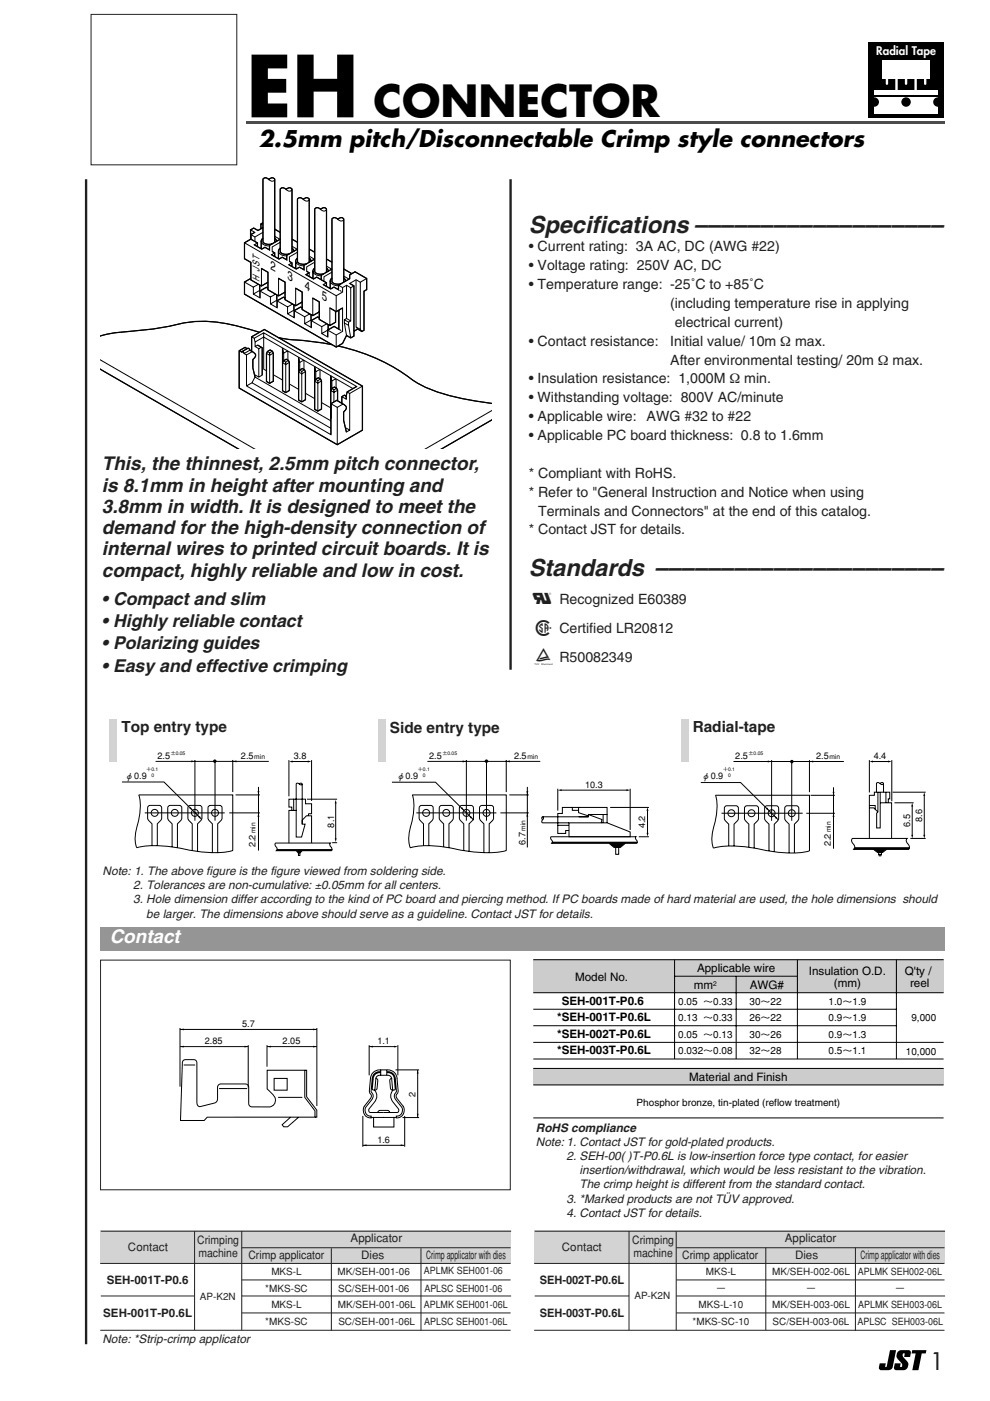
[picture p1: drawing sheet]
<svg xmlns="http://www.w3.org/2000/svg" width="210mm" height="297mm" viewBox="0 0 210 297" stroke-linecap="round" stroke-linejoin="round" font-family="sans-serif">
<g fill="#000">
<path d="M40.4 171.1l.4 .7-.7-.4zM40.6 161.2l.7 .2-.7 .2zM41.9 172.8l.7 .4-.3 .3zM49.4 161.4l.7-.2v.4zM54.6 167.7h.4l-.2 .8zM54.8 172.4l.2 .8h-.4zM61.3 161.5l.8-.2v.4zM65.2 161.2l.8 .3-.8 .2zM71 177.8h.4l-.2 .7zM71.2 169.6l.2 .8h-.4zM98 171.1l.4 .7-.7-.4zM98.1 161.2l.8 .2-.8 .3z"/>
<path d="M99.4 172.9l.7 .4-.3 .2zM107.3 161.4l.8-.2v.4zM111.6 167.7h.4l-.2 .8zM111.8 172.4l.2 .7h-.4zM118.3 167.5l.7-.2v.4zM132.8 167.3l.8 .2-.8 .2zM137.1 176.6h.4l-.2 .8zM137.3 171.2l.2 .7h-.4zM162.7 171.2l.4 .7-.7-.4zM162.8 161.2l.7 .3-.7 .2zM164.1 172.9l.7 .4-.3 .3zM171.6 161.5l.8-.2v.4z"/>
<path d="M176.5 167.9h.4l-.2 .8zM176.7 172.4l.2 .8h-.4zM184.3 161.5l.8-.2v.4zM188.3 161.3l.8 .2-.8 .2zM193.2 177h.4l-.2 .8zM193.4 170.2l.2 .8h-.4zM195.8 177h.4l-.2 .8zM196 168l.2 .7h-.4zM188.7 286.3h1.3l-.7 3.6a.9 .9 0 0 1-1 .6h-1.5a.49 .49 0 0 1-.5-.6l.2-.8h1.3l-.1 .7h.2zM190.5 286.5l.6-.2h1.5a.49 .49 0 0 1 .5 .6l-.2 .8h-1.2l.1-.7a.48 .48 0 0 0-.5 .4 .48 .48 0 0 0 .4 .5 1.54 1.54 0 0 1 .5 2.4l-.6 .2h-1.6a.49 .49 0 0 1-.5-.6l.2-.8h1.3l-.1 .7a.48 .48 0 0 0 .5-.4 .48 .48 0 0 0-.4-.5 1.54 1.54 0 0 1-.5-2.4zM193.4 286.3h3l-.1 .7h-.9l-.7 3.5h-1.3l.7-3.5h-.8z"/>
<circle cx="45.5" cy="161.4" r=".37"/>
<circle cx="103.1" cy="161.4" r=".37"/>
<circle cx="167.9" cy="161.5" r=".37"/>
</g>
<g fill="none" stroke="#000" stroke-width=".21">
<path d="M25.9 165.8h8.9l7.9 7.9M29.4 168.5h19.9v11.8a24.4 24.4 0 0 1-11-.4 23.1 23.1 0 0 0-9.3-.2 9.1 9.1 0 0 1 .4-5.6l.3-2.4a7.6 7.6 0 0 0-.3-3.2zM30.7 172.3h16.9M32.2 179.3v-4.6l-.9-1v-2.4l.3-.5h.2h2h.2l.3 .5v2.2l-.2 .3-.7 .9v4.6M33 161.4h24M36.5 179.5v-4.8l-.9-1v-2.4l.2-.5h.3h1.9l.5 .2v.3v2.2l-.1 .3-.8 .9v5M41.3 161.1v12.9M45.6 161.1v12.9M48.6 172.3h6.5M49.3 161.1v6.8M49.9 168.5h5.2M54.8 166.8v13.5"/>
<path d="M58.4 178.7h11.7a1.04 1.04 0 0 0 .3 1.2l-.1 .4h-11.7a1.04 1.04 0 0 0-.3-1.1zM61.3 178.7v-6.9h1.5v5.7h1.1l.8-2.8h-.6v-.8l.9-.9h1.1v5.7M61.3 161.2v7.6M61.9 161.5h3.6M62.3 169.4h-1v1.7h.6v.7M62.8 171.8v-2.4h1.3v5.3M63.4 166.2l-.3-.2-.3 .2v3.2h-.5v2.4M63.4 166.2l.4 .2 .3-.2M63.4 166.2l.4-.2 .3 .2M64.1 166.2v3.2h.7v1h1.3v2.1h-.7v.5M65.1 169.4h6.4M66.1 161.2v8.6"/>
<path d="M70.4 178.7h1.1M71.2 170.2v7.7M83.1 165.8h9.2l8.2 8.1M87.4 168.5h19.9v11.8a26.2 26.2 0 0 1-11.4-.4 21 21 0 0 0-8.9-.2 9.1 9.1 0 0 1 .4-5.6l.3-2.4a7.6 7.6 0 0 0-.3-3.2zM88.3 172.3h16.9M89.8 179.3v-4.6l-.9-1v-2.4l.2-.5h.3h1.9l.5 .2v.3v2.2l-.1 .4-.8 .8v4.6M90.6 161.4h23.9M94.1 179.6v-4.9l-.9-1-.1-2.4 .1-.3 .5-.2h1.9l.4 .2 .1 .3v2.2l-.1 .4-.8 .8v5M98.9 161.1v12.9M103.1 161.1v12.9M106.1 172.3h6M107.3 161.1v6.8"/>
<path d="M108 168.5h4.1M111.8 166.8v12.9M115 173.8l-.1 .4 .1 .3h3.3v.5h2.3M115 173.2l.2 .3-.2 .3M115 173.2l-.1 .3 .1 .3M116.9 177.4h17.9a.66 .66 0 0 0 .3 .9l-.1 .5h-18a.66 .66 0 0 0-.2-.9zM118.3 175v1.7h1.6v-.6h.7M118.3 167.2v4.7M118.9 167.5h14.1M121.3 171.2h1.4M122.7 171.8h-1.4v-.6h-2.1v1.3h-.9v.7h-3.3M122.7 173.2h2v-.5l2.9 1-.1 .8h-6.9v2.9h13v-1l-4.9-1.9h-1.2"/>
<path d="M124.7 173.2h-6.4v1.3h2.3M124.7 172.7h4v-1.5h-6v1.1l2 .7M127.9 172.7v1.8M128.7 172.7v1.8M129.4 171.2h8.2M130.5 179.7h.7v1.4h-.7zM133.6 167.2v8.8M135.4 177.4h2.2M137.3 171.8v4.9M148.6 165.9h8.4l8 7.9M151.7 168.6h19.9v11.8a24.4 24.4 0 0 1-11-.5 23.1 23.1 0 0 0-9.3-.1 9.1 9.1 0 0 1 .3-5.7l.4-2.4a7.6 7.6 0 0 0-.3-3.1zM153 172.4h17.2"/>
<path d="M154.5 179.4v-4.7l-.9-1v-2.3l.1-.3 .4-.3h1.9l.5 .3 .1 .3v2.2l-.2 .3-.8 .8v4.7M155.5 161.5h23.4M158.8 179.6v-4.9l-.9-1-.1-2.3 .3-.5 .3-.1h1.9l.5 .3v.3v2.2l-.1 .3-.8 .8v5.1M163.6 161.2v12.8M167.9 161.2v12.8M171 172.4h6M171.6 161.2v6.8M171.9 168.6h5.1M176.7 166.9v13M180.8 177.8h11.5a.93 .93 0 0 0 .4 1.4l.1 .6-.2 .3h-11.6a.93 .93 0 0 0-.3-1.4l-.1-.7zM184.3 171.3h1l.8 .8M184.3 170.8h1.3v.8"/>
<path d="M184.3 161.2v6.8M185 161.5h3.4M186.1 168v4.1l-.2 .3v3.1h.7v-7.5M186.6 166.1l-.4-.2-.4 .2v1.9M186.6 166.1l.4 .2 .3-.2M186.6 166.1l.4-.2 .3 .2M186.6 170.2h2.4v7.6M187.3 166.1v1.9M187.8 168v2.2M188.3 170.2v-.8h.3v-1.4h-3.2v.6h-1.1v9.2M189.1 161.2v8.7M189.2 168h7.1"/>
<path d="M189.6 170.2h4.1M193 177.8h3.3M193.4 170.8v6.3M196 168.6v8.5M40.8 180.4v-5.7l-.9-1-.1-2.4 .3-.5h.3h1.9h.3l.2 .5v2.2l-.1 .3-.8 .9v5.8M45 180.8v-6.1l-.9-1v-2.4l.1-.3 .4-.2h2l.4 .2 .1 .3v2.2l-.2 .3-.7 .9v6.1M63.3 180.8h.3v.6h-.3zM98.3 180.4v-5.7l-.9-1v-2.4l.3-.5h.2h2h.2l.3 .5v2.2l-.2 .4-.7 .8v5.8M103.7 180.8v-6.1l.9-1v-2.4l-.2-.5h-.3h-1.9h-.3l-.2 .5v2.2l.1 .4 .8 .8v6.1M163 180.4v-5.7l-.9-1v-2.3l.3-.5 .2-.1h2l.2 .1 .3 .5v2.2l-.1 .3-.8 .8v5.9M167.3 180.8v-6.1l-.8-.8-.1-.3v-2.2l.1-.3 .4-.3h1.9l.5 .3 .1 .3-.1 2.3-.9 1v6.1M186.3 180.7h.6l-.1 .8h-.4z"/>
<path d="M186.3 181.1h.6"/>
<circle cx="32.8" cy="172.3" r=".74"/>
<circle cx="37.1" cy="172.3" r=".74"/>
<circle cx="41.3" cy="172.3" r=".74"/>
<circle cx="45.6" cy="172.3" r=".74"/>
<circle cx="90.4" cy="172.3" r=".74"/>
<circle cx="94.6" cy="172.3" r=".74"/>
<circle cx="98.9" cy="172.3" r=".74"/>
<circle cx="103.2" cy="172.3" r=".74"/>
<circle cx="155.1" cy="172.4" r=".74"/>
<circle cx="159.3" cy="172.4" r=".74"/>
<circle cx="163.6" cy="172.4" r=".74"/>
<circle cx="167.9" cy="172.4" r=".74"/>
</g>
<path d="M117.1 178.6h18l-.1 .2h-18zM129.1 178.8h3.5l-1.1 .9h-1.3zM181.2 179.7h11.6l-.2 .4h-11.6zM58.8 180.1h11.6l-.1 .2h-11.7zM62.8 180.3h1.3l-.4 .5h-.5zM185.2 180.1h2.8l-.9 .6h-1z" fill="#000" stroke="#000" stroke-width=".21"/>
<path d="M.3 0h200v37h-200z" fill="#fff"/>
<path d="M52.2 25.7h148.1v.5h-148.1z" fill="#4d4d4d"/>
<path d="M184.1 8.9h16v16h-16z" fill="#000"/>
<g fill="#fff">
<path d="M187.1 12.7h10v4h-10z"/>
<path d="M187.9 15.6h.3l.1 .2v2l-.2 .2-.3-.2z"/>
<path d="M189.9 15.6h.4v.2v4.3l-.2 .3-.3-.3z"/>
<path d="M191.9 15.6h.4l.1 .2v2l-.3 .2-.2-.2z"/>
<path d="M194 15.6h.3l.1 .2v4.3l-.3 .3-.2-.3z"/>
<path d="M196 15.6h.3l.1 .2v2l-.2 .2-.3-.2z"/>
<path d="M185.4 19.1h13.5v5h-13.5z"/>
</g>
<g fill="#000">
<circle cx="185.4" cy="21.6" r="1"/>
<circle cx="192.1" cy="21.6" r="1"/>
<circle cx="198.9" cy="21.6" r="1"/>
</g>
<path d="M185.4 20.3h13.5" fill="none" stroke="#000" stroke-width=".25"/>
<g fill="#fff">
<path d="M21.3 125.1h83v18.7h-83z"/>
<path d="M111.8 43.5h88.5v98.6h-88.5z"/>
<path d="M19.3 3.1h30.9v31.8h-30.9z"/>
</g>
<path d="M19.3 3.1h30.9v31.8h-30.9z" fill="none" stroke="#231f20" stroke-width=".21"/>
<g fill="#d1d3d4">
<path d="M80.2 152.6h1.5v9h-1.5z"/>
<path d="M23.3 152.5h1.5v9h-1.5z"/>
</g>
<path d="M21.3 203.6h86.9v48.7h-86.9z" fill="#fff"/>
<path d="M21.3 203.6h86.9v48.7h-86.9z" fill="none" stroke="#231f20" stroke-width=".21"/>
<path d="M34.8 207.3h60.5v42.2h-60.5z" fill="#fff"/>
<path d="M38.2 218.3l.8-.2v.3zM66.4 218.1l.8 .2-.8 .1zM38.2 221.9l.8-.2v.4zM51.8 221.7l.8 .2-.8 .2zM56.6 221.9l.8-.2v.4zM66.4 221.7l.8 .2-.8 .2zM78.3 221.9l.8-.2v.4zM83.6 221.7l.8 .2-.8 .2zM88.6 226.8l.1 .8h-.3zM88.4 236.1h.3l-.1 .8zM76.9 242.8l.8-.2v.4zM85 242.6l.8 .2-.8 .2z" fill="#000"/>
<g fill="none" stroke="#000" stroke-width=".21">
<path d="M38.2 218v12.4M38.2 218.3h29M67.2 218v16.5M38.2 221.9h14.4M38.9 224.9l.4-.2h1.8a.64 .64 0 0 1 .6 .6v8.3a.74 .74 0 0 0 .3 .9 .74 .74 0 0 0 .8 0l2.5-.6a.92 .92 0 0 0 .8-1v-2.4a.69 .69 0 0 1 .7-.7h5.2a.69 .69 0 0 1 .7 .7v3.5a.69 .69 0 0 0 .7 .7h3.8a1.57 1.57 0 0 0 1.2-1.3 1.57 1.57 0 0 0-.8-1.6l-1-.9v-4h8v5.8l2.2 2.8v1.4h-22.9l-.6 .7h-5l.4-12.3zM38.9 225.8h2.5M46.5 230.8h5.9M52.6 221.6v9M56.6 221.9h10.6M56.6 221.6v4.6M58.1 228.6h2.8v2.5h-2.8zM59 232.7h5.1"/>
<path d="M61.6 236.9l-1.8 1.6 .4 .4h.8l2.3-2M64.6 226.9h.4v5.6l2.2 2.9v1.5h-.4M76.9 236.6v6.5M78.3 221.9h5.7M78.3 221.6v6.4M78.7 236.9h5.3M79.2 228.8h.1M79.2 236.9v2h4.3v-2M79.7 228.6l.4 .3v.2l-.1 1.6-.1 .2-.4 .3M80.1 235.9l.3-.4 .2-.1h1.5l.3 .1 .2 .4M80.7 226.8h1.3v1.2h-1.3zM80.7 228a.84 .84 0 0 0-1 .9l-.2 2.2a2.13 2.13 0 0 1-.3 2.9l-1 1.3v.4l.2 .2h5.8l.3-.2v-.4a7.9 7.9 0 0 1-1.7-2.9l.4-1.1"/>
<path d="M80.7 227.4a1.52 1.52 0 0 0-1.6 1.9l-.2 1.5 .3 .3h.3M80.7 226.8a1.96 1.96 0 0 0-2.2 2l-.1 2.9a.88 .88 0 0 1 0 1.3l-1.1 1.5a1.62 1.62 0 0 0 1.4 2.5v-.4a1.25 1.25 0 0 1-1.1-1.8l1.1-1.5a1.19 1.19 0 0 0 0-1.8l.2-2.7a1.59 1.59 0 0 1 1.8-1.6M82 228a.84 .84 0 0 1 1.1 .9l.1 2.4M82 227.4a1.52 1.52 0 0 1 1.7 1.9l.1 1.5-.2 .3h-.3M82 226.8a1.96 1.96 0 0 1 2.2 2l.2 2.9a.88 .88 0 0 0-.1 1.3l1.2 1.5a1.62 1.62 0 0 1-1.5 2.5v-.4a1.32 1.32 0 0 0 1.3-.9 1.32 1.32 0 0 0-.5-1.5l-.4-.4a1.54 1.54 0 0 1-.4-2.3l-.2-2.7a1.59 1.59 0 0 0-1.8-1.6M83 228.6l-.3 .3-.1 .2 .2 1.6 .1 .2 .4 .3M83.5 228.8h.1M83.9 226.8h5M84.4 221.6v6.4M85.3 236.9h3.6M85.8 236.6v6.5M88.6 226.8v10.1"/>
<path d="M76.9 242.8h8.9"/>
</g>
<g fill="#ccc">
<path d="M113.1 203.5h87v7h-87z"/>
<path d="M113.1 226.5h87v3.5h-87z"/>
</g>
<g fill="none" stroke="#000" stroke-width=".21">
<path d="M113.1 203.5h87M113.1 217.5h76.9M113.1 210.5h87M113.1 214h77M143 203.5v21M143 207h26.1M156.1 207v17.5M169.1 203.5v21M190.1 203.5v21M113.1 226.5h87M113.1 237h87M113.1 230h87"/>
<path d="M113.1 221h87M113.1 224.5h87"/>
</g>
<path d="M108.3 38v104" fill="none" stroke="#231f20" stroke-width=".5"/>
<g fill="#d1d3d4">
<path d="M144.4 152.5h1.5v9h-1.5z"/>
<path d="M21.4 260.9h87v7h-87z"/>
<path d="M51.3 260.9h57.1v3.5h-57.1z"/>
</g>
<g fill="#fff">
<path d="M51.3 267.8h19v3.5h-19z"/>
<path d="M51.3 271.3h19v3.5h-19z"/>
<path d="M69.8 267.8h19v3.5h-19z"/>
<path d="M69.8 271.3h19v3.5h-19z"/>
<path d="M51.3 274.8h19v3.5h-19z"/>
<path d="M51.3 278.3h19v3.5h-19z"/>
<path d="M70.4 274.8h19v3.5h-19z"/>
<path d="M70.4 278.3h19v3.5h-19z"/>
<path d="M88.8 267.8h19v3.5h-19z"/>
<path d="M88.8 271.3h19v3.5h-19z"/>
<path d="M89.3 274.8h19v3.5h-19z"/>
<path d="M89.3 278.3h19v3.5h-19z"/>
<path d="M21.4 282.6h87v8.1h-87z"/>
</g>
<path d="M21.3 267.9h87M21.4 261h87M21.4 274.8h19.9M41.3 261v21M51.3 271.4h57M51.3 278.4h57M51.3 274.8h57.1M51.3 261v21M51.3 264.5h57M70.3 264.7v17.4M89.3 264.7v17.4M21.3 282h87" fill="none" stroke="#231f20" stroke-width=".21"/>
<g fill="#d1d3d4">
<path d="M113.4 260.9h87v7h-87z"/>
<path d="M143.4 260.9h57v3.5h-57z"/>
</g>
<g fill="#fff">
<path d="M143.4 267.8h19v3.5h-19z"/>
<path d="M143.4 271.3h19v3.5h-19z"/>
<path d="M162.5 267.8h19v3.5h-19z"/>
<path d="M162.5 271.3h19v3.5h-19z"/>
<path d="M143.4 274.8h19v3.5h-19z"/>
<path d="M143.4 278.3h19v3.5h-19z"/>
<path d="M162.5 274.8h19v3.5h-19z"/>
<path d="M162.5 278.3h19v3.5h-19z"/>
<path d="M181.4 267.8h18.9v3.5h-18.9z"/>
<path d="M181.4 271.3h19v3.5h-19z"/>
<path d="M181.4 274.8h19v3.5h-19z"/>
<path d="M181.4 278.3h19v3.5h-19z"/>
</g>
<path d="M113.3 267.9h87M113.4 261h87M113.4 274.8h20M133.4 261v21M143.4 271.4h56.9M143.4 278.4h56.9M143.4 274.8h57M143.4 261v21M143.4 264.5h56.9M162.4 264.6v17.4M181.4 264.5v17.6M113.3 282h87" fill="none" stroke="#231f20" stroke-width=".21"/>
<path d="M18.3 38v247" fill="none" stroke="#231f20" stroke-width=".5"/>
<path d="M21.3 196.5h179v5h-179z" fill="#939598"/>
<g fill="none" stroke="#000" stroke-width=".21">
<path d="M57 38.1a.71 .71 0 0 0-1.2 0v13.1a1.57 1.57 0 0 0 1.9 .5M57 38.1a.71 .71 0 0 0 1.2 0M57 38.1a.71 .71 0 0 1 1.2 0M58.2 38.1v13.3M51.8 51.5l19.5 11.2M51.8 59.8l1.9 1.1M53.1 48.7v2M53.2 59l-1.4 .8v2.6l19.5 11.2 1.3-.8 .9-1.7 .9 .5 .6-.4v-10.6l-.9-.5 1.4-.8 .9 .5 1.3-.8M53.2 50.7l.7 .4M53.2 49.7l.9 .5M55.3 47.5l.5 .2M55.4 51.1v1.6"/>
<path d="M55.7 50.5a.78 .78 0 0 0-.3 .8 .78 .78 0 0 0 .6 .6l1.1 .2M55.8 48.3l-1.1 .6-.9-.5-.7 .3 .9 .6-.8 .4v1l-1.4 .8v3.4l1.4 .7v3.7l2.2 1.3 1.4-.8M55.8 47.2l-.5 .3v1M55.8 49.3l-1.7 .9v1l.5 .3v.8M58.2 50.5l.4 .7M58.3 48.6l1.1 .7M58.3 50.1l1.1 .6M59 53.2v1.6M59.4 52.6a.78 .78 0 0 0-.3 .8 .78 .78 0 0 0 .6 .7l1.1 .1M59.4 51.4l-1.7 1v.9l.5 .3v.8M59.4 50.7l-2.3 1.3v1l-.9-.6-.7 .4-1.6-.9 .7-.4M60.7 40.2a.71 .71 0 0 0-1.3 0v13.1a1.57 1.57 0 0 0 2 .5"/>
<path d="M60.7 40.2a.71 .71 0 0 0 1.2 0M60.7 40.2a.71 .71 0 0 1 1.2 0M61.9 52.6l.4 .7M61.9 40.2l-.1 13.3M61.9 50.7l1.2 .7M61.9 52.2l1.1 .6M62.7 55.4v1.6M63.1 52.8l-2.3 1.3v1l-1-.6-.6 .4-1.6-.9 .6-.4M63.1 54.7a.78 .78 0 0 0-.4 .8 .78 .78 0 0 0 .7 .7l1.1 .2M63.1 53.5l-1.7 1v.9l.5 .3v.8M64.3 42.3a.71 .71 0 0 0-1.2 0v13.1a1.57 1.57 0 0 0 1.9 .5M64.3 42.3a.71 .71 0 0 0 1.3 0"/>
<path d="M64.3 42.3a.71 .71 0 0 1 1.3 0M65.6 54.7l.3 .7M65.6 42.3l-.1 13.3M65.6 52.8l1.1 .7M65.6 54.3l1.1 .7M66.4 57.5v1.6M66.7 56.8a.78 .78 0 0 0-.3 .9 .78 .78 0 0 0 .6 .6l1.1 .2M66.7 54.9l-2.2 1.3v1l-1-.6-.7 .4-1.6-.9 .7-.4M66.7 55.6l-1.7 1v.9l.6 .3v.8M67.9 59.2l.8 .4M68 44.4a.71 .71 0 0 0-1.3 0v13.1a1.58 1.58 0 0 0 2 .5M68 44.4a.71 .71 0 0 0 1.2 0"/>
<path d="M68 44.4a.71 .71 0 0 1 1.2 0M69.2 56.8l.4 .7M69.2 44.4l-.1 13.4M69.2 54.9l1.2 .7M69.2 56.4l1.1 .7M70 59.6v1.6M70.4 58.9a.78 .78 0 0 0-.4 .9 .78 .78 0 0 0 .7 .6l1.1 .2M70.4 57.7l-1.7 1v.9l.5 .3v.8M70.4 57l-2.3 1.4v.9l-.9-.5-.7 .3-1.6-.9 .7-.4M71.6 46.5a.71 .71 0 0 0-1.2 0v13.1a1.57 1.57 0 0 0 1.9 .5M71.6 46.5a.71 .71 0 0 0 1.3 0M71.6 46.5a.71 .71 0 0 1 1.3 0"/>
<path d="M72.9 58.9l.4 .7M72.9 46.5l-.1 13.4M72.9 57l1.7 1M72.9 58.5l1.1 .7M75.5 59.3v10l.3 .5 .9 .5 .5-.3v-8.3l.5-.3v-2.4l-2.4-1.4-1.2 .7v.8l-2.3 1.4v.9l-1-.5-.7 .4-1.6-1 .7-.4M76.4 59.8v10l.3 .5M21.2 76.3l32.5 18.7M21.2 78.2l29.1 16.8M50.7 74.4l.5 .3 .3-.1 .2 .4 .6 .3M51.3 74.6l1.3-.8 .9 .7a.9 .9 0 0 1 .7 .9 .9 .9 0 0 1-.6 .9v1.7l.5 1.9-.7 1.3-1.1 .6M51.4 74.6l-.2 .1M52.3 75.3v6.5"/>
<path d="M52.4 73.9l-.5-.2-1.2 .7v7.9l20.8 12 5.3-3.1v-9.3l-20.8-12-2.7 1.5v3.1M53 74.2l-1.3 .8M53.3 71.4l.6 .3 .2 1.8 .8 .4 .5-.3M53.5 74.5l-1.2 .8M53.9 71.7l2-1.1 19.7 11.3-2 1.2-.2 1.5-.9-.5M54.1 79.9l16.1 9.3M54.1 73.5l.5-.3 1 .5v5.8l-.7 .5-.9-.6M54.1 72.5l1.8-1 18.9 10.9M54.8 60.3l-1.1 .6v1.4l1.4 .9v-1.5l1.4-.8 .3 .2M54.9 73.9v6.1M55 70.4a33.8 33.8 0 0 0-15.7-2 78.7 78.7 0 0 1-14.4 2.1l-3.7 .8M55.1 60.4v1.2l-1.4 .7"/>
<path d="M55.1 61.7l2.2 1.3M55.4 60.6v-3.7l1.4 .8v3.7l2.3 1.3 1.3-.8M55.9 70.6v7.7l.6 .3M56.7 74.5l.6-.3 .5 .3 .2 .4v5.9l-.8 .5-.7-.4v-6zM57.2 74.8v6.5M57.8 74.5l-.6 .3-.5-.3M57.9 79.4l2 1.2M57.9 74.9l-.7 .4-.7-.4M58.4 62.4l-1.1 .6v1.4l1.4 .8v-1.4l1.4-.8 .3 .2M58.7 62.5v1.2l-1.4 .7M58.7 63.8l2.3 1.3M59 71.6l2.1 .3 5.8 .6 3.5 .6"/>
<path d="M59.1 62.7v-3.7l1.3 .8v3.7l2.3 1.3 1.4-.8M60.1 76.5l.6-.3 .5 .2 .2 .4v6l-.8 .4-.7-.3v-6zM60.1 74.9l-.2-1.1v3.1l.7 .4 .8-.5M60.6 76.8v6.4M61 74.4l-.9 .5v1.6M61 74.4v2M61.2 76.4l-.6 .4-.5-.3M62 64.5l-1 .6v1.4l1.4 .8v-1.4l1.3-.8 .4 .2M62.3 64.6v1.2l-1.3 .7M62.4 65.9l2.2 1.3M62.7 64.8v-3.7l1.4 .8v3.7l2.2 1.3 1.4-.8M63.5 78.5l.6-.4 .5 .3 .2 .4v6l-.8 .4-.7-.4v-5.9z"/>
<path d="M63.6 76.8l-.3-1.1v3.2l.7 .4 .8-.5M64 78.7v6.5M64.4 76.4l-.8 .4v1.6M64.4 76.4v1.9M64.6 78.4l-.6 .3-.5-.2M65.7 66.6l-1.1 .6v1.4l1.4 .8v-1.4l1.3-.8 .4 .2M65.9 66.7v1.2l-1.3 .7M66 68l2.2 1.3M67 78.8l-.3-1.1v3.1l.7 .4 .8-.4M67.8 78.3l-.8 .5v1.6M67.9 78.4v1.9M69.3 68.6l-1.1 .7v1.4"/>
<path d="M69.5 70l-1.3 .7M69.6 68.8v1.1M69.9 69v-3.7l1.4 .8 1.3-.8v5l-1.3 .7-1.8-1M71.1 66v2.3l-1.2 .7-2.2-1.3v-3.7l-1.4-.8v3.7M71.3 62.7v3.4M71.3 71v2.6M71.7 73.4a40.7 40.7 0 0 1 16.5 7.6 41.9 41.9 0 0 0 15.8 4.5h.3M71.8 60.5l.8 .5M71.8 65.8v4l-1-.6-1.3 .8v1.4l-1.3-.7M72 69.9l.3 .2M72 61.6l.4 .2M73 67.8l.9 .5"/>
<path d="M73 68.5l.9 .5M73.5 60.5v7l-.5 .3 .5 3.3M73.5 67.5l.9 .5M74.4 61v7l-.5 .3 .5 3.3M75 60.6l-.6 .4-.9-.5-.9 .5v.9l-1.3 .8M75.5 69.3l.9 .5M75.8 69.8l-.8 .4M52.3 81.8l17.9 10.4v-6.6l1.2-.7 1.3 .8a.9 .9 0 0 1 .7 .8 .9 .9 0 0 1-.5 .9v1.7l.5 2.5 .7-.4v-7.8l2.7-1.5M53.4 81.2l16.8 9.6M61.4 81.4l1.9 1.2M64.8 83.4l1.9 1.1M66.9 80.4l.6-.3 .5 .3 .2 .4v5.9l-.8 .5-.7-.4v-6z"/>
<path d="M67.4 80.7v6.5M68 80.4l-.6 .3-.5-.3M68.2 85.3l1.9 1.2M70.2 85.6l1.3 .8M70.4 80.8l-.3-1.1v3.1l.7 .4 .8-.5M70.8 82.7v2.5M71.2 80.3l-.8 .5v1.6M71.3 80.3v2M71.4 82.3l-.6 .4-.5-.3M71.5 86.4v7.9M71.6 85v-2.3l-.2-.4-.5-.2-.6 .3-.2 .4 .1 6M72.7 85.7l-1.2 .7"/>
<path d="M73.2 90.7l.9 .5M73.4 84l-.4-.2-.5 .3v1.4M73.6 83.1l.5 .3M104.3 87l-13.9 8M104.3 89l-10.4 6"/>
</g>
<g fill="none" stroke="#000" stroke-width=".26">
<path d="M53.2 59l-1.4 .8v2.6l19.5 11.2 1.3-.8 .9-1.7 .9 .5 .6-.4v-10.6l-.9-.5M53.2 50.7l1.4 .8v.8M54 49.3l-.8 .4v1l-1.4 .8v3.4l1.4 .7v3.7l2.2 1.3 1.4-.8M55.4 56.9l1.4 .8v3.7l2.3 1.3 1.3-.8M55.7 50.5l-.3 .6v1.6M55.8 48.3l-1.1 .6-.9-.5-.7 .3v2M55.8 47.2l-.5 .3v1M57.7 53.3l.5 .3v.8M58.2 51.4v-13.3a.71 .71 0 0 0-1.2 0 .71 .71 0 0 0-1.2 0v13.1a1.57 1.57 0 0 0 1.9 .5M58.2 50.5l.4 .7M58.3 48.6l1.1 .7M59.1 59l1.3 .8v3.7l2.3 1.3 1.4-.8"/>
<path d="M59.4 52.6l-.4 .6v1.6M59.4 50.7l-2.3 1.3v1l-.9-.6-.7 .4-1.6-.9M61.4 55.4l.5 .3v.8M61.8 53.5l.1-13.3a.71 .71 0 0 0-1.2 0 .71 .71 0 0 0-1.3 0v13.1a1.57 1.57 0 0 0 2 .5M61.9 52.6l.4 .7M61.9 50.7l1.2 .7M63.1 52.8l-2.3 1.3v1l-1-.6-.6 .4-1.6-.9M63.1 54.7l-.4 .7v1.6M65 57.5l.6 .3-.7 .4 1.6 .9 .7-.3 2 1.1v.8M65.5 55.6l.1-13.3a.71 .71 0 0 0-1.3 0 .71 .71 0 0 0-1.2 0v13.1a1.57 1.57 0 0 0 1.9 .5M65.6 54.7l.3 .7M65.6 52.8l1.1 .7"/>
<path d="M66.7 56.8l-.3 .7v1.6M66.7 54.9l-2.2 1.3v1l-1-.6-.7 .4-1.6-.9M69.1 57.8l.1-13.4a.71 .71 0 0 0-1.2 0 .71 .71 0 0 0-1.3 0v13.1a1.58 1.58 0 0 0 2 .5M69.2 56.8l.4 .7M69.2 54.9l1.2 .7M70.4 58.9l-.4 .7v1.6M70.4 57l-2.3 1.4v.9M72.8 59.9l.1-13.4a.71 .71 0 0 0-1.3 0 .71 .71 0 0 0-1.2 0v13.1a1.57 1.57 0 0 0 1.9 .5M72.9 58.9l.4 .7M72.9 57l1.7 1M21.2 78.2l29.1 16.8M51.7 75l-.1-.3-.3-.2 1.2-.7 1 .7a.9 .9 0 0 1 .7 .9 .9 .9 0 0 1-.6 .9v1.7l.5 1.9"/>
<path d="M52.4 73.9l-.5-.2-1.2 .7v7.9l20.8 12 5.3-3.1v-9.3l-20.8-12-2.7 1.5v3.1M54.6 73.2l1 .5v5.8M55 70.4a33.8 33.8 0 0 0-15.7-2 78.7 78.7 0 0 1-14.4 2.1l-3.7 .8M55.1 60.4v1.2M56.7 74.5l.6-.3 .5 .3 .2 .4v5.9l-.8 .5-.7-.4v-6zM56.8 61.1l-.3-.2-1.4 .8v1.5M58.7 62.5v1.2M59 71.6l2.1 .3 5.8 .6 3.5 .6M59.9 73.8v3.1M60.1 76.5l.6-.3 .5 .2 .2 .4v6l-.8 .4-.7-.3v-6zM60.4 63.2l-.3-.2-1.4 .8v1.4M62.3 64.6v1.2"/>
<path d="M62.7 61.1l1.4 .8v3.7l2.2 1.3 1.4-.8M63.3 75.7v3.2M63.5 78.5l.6-.4 .5 .3 .2 .4v6l-.8 .4-.7-.4v-5.9zM64.1 65.3l-.4-.2-1.3 .8v1.4M65.9 66.7v1.2M66.3 63.2l1.4 .8v3.7l2.2 1.3 1.2-.7v-2.3M66.7 77.7v3.1M67.7 67.4l-.4-.2-1.3 .8v1.4M68.5 60.3l1.6 1 .7-.4 1 .5v-.9l2.3-1.4v-.8l1.2-.7 2.4 1.4v2.4l-.5 .3v8.3l-.5 .3-.9-.5-.8 .4M69.6 68.8v1.1M69.9 65.3l1.4 .8 1.3-.8M70.1 79.7v3.1"/>
<path d="M71.7 73.4a40.7 40.7 0 0 1 16.5 7.6 41.9 41.9 0 0 0 15.8 4.5h.3M71.8 65.8v4l-1-.6-1.3 .8v1.4M66.9 80.4l.6-.3 .5 .3 .2 .4v5.9l-.8 .5-.7-.4v-6zM71.6 85v-2.3l-.2-.4-.5-.2-.6 .3-.2 .4 .1 6M73.4 84l-.4-.2-.5 .3v1.4M73.4 91.6l-.5-2.5v-1.7a.9 .9 0 0 0 .5-.9 .9 .9 0 0 0-.7-.8l-1.3-.8-1.2 .7v6.6M75.6 81.9l-2 1.2-.2 1.5M104.3 89l-10.4 6"/>
</g>
<text font-size="17.6" x="52.2" y="24.9">EH</text>
<text font-size="9.2" x="79.2" y="24.9">CONNECTOR</text>
<g font-size="7" fill="#231f20">
<text x="112.1" y="134.8">1</text>
<text x="112.1" y="140.9">2</text>
</g>
<g font-size="5" fill="#231f20">
<text x="112.1" y="49.3">Specifications –––––––––––––––––––</text>
<text x="112.1" y="122.1">Standards ––––––––––––––––––––––</text>
<text x="197.2" y="290.5">1</text>
</g>
<text font-size="4.8" x="54.8" y="31.2">2.5mm pitch/Disconnectable Crimp style connectors</text>
<text font-size="4.7" fill="#231f20" x="112.9" y="128.1">0</text>
<g font-size="4" fill="#231f20">
<text x="21.6" y="99.7">This, the thinnest, 2.5mm pitch connector,</text>
<text x="21.6" y="104.2">is 8.1mm in height after mounting and</text>
<text x="21.6" y="108.7">3.8mm in width. It is designed to meet the</text>
<text x="21.6" y="113.2">demand for the high-density connection of</text>
<text x="21.6" y="117.7">internal wires to printed circuit boards. It is</text>
<text x="21.6" y="122.2">compact, highly reliable and low in cost.</text>
</g>
<text font-size="4" fill="#fff" x="23.3" y="200">Contact</text>
<g font-size="3.8" fill="#231f20">
<text x="21.6" y="128.2">• Compact and slim</text>
<text x="21.6" y="132.9">• Highly reliable contact</text>
<text x="21.6" y="137.7">• Polarizing guides</text>
<text x="21.6" y="142.4">• Easy and effective crimping</text>
</g>
<g font-size="3.2" fill="#231f20">
<text x="25.7" y="155.2">Top entry type</text>
<text x="82.7" y="155.3">Side entry type</text>
<text x="146.9" y="155.2">Radial-tape</text>
</g>
<g font-size="3" fill="#231f20">
<text x="112.1" y="53.3">• Current rating: 3A AC, DC (AWG #22)</text>
<text x="112.1" y="57.3">• Voltage rating: 250V AC, DC</text>
<text x="112.1" y="61.3">• Temperature range: -25˚C to +85˚C</text>
<text x="142.1" y="65.3">(including temperature rise in applying</text>
<text x="143.1" y="69.3">electrical current)</text>
<text x="112.1" y="73.3">• Contact resistance:</text>
<text x="142.1" y="73.3">Initial value/ 10m Ω max.</text>
<text x="142.1" y="77.3">After environmental testing/ 20m Ω max.</text>
<text x="112.1" y="81.3">• Insulation resistance: 1,000M Ω min.</text>
<text x="112.1" y="85.3">• Withstanding voltage: 800V AC/minute</text>
<text x="112.1" y="89.3">• Applicable wire:</text>
<text x="137.1" y="89.3">AWG #32 to #22</text>
<text x="112.1" y="93.3">• Applicable PC board thickness: 0.8 to 1.6mm</text>
<text x="112.1" y="101.3">* Compliant with RoHS.</text>
<text x="112.1" y="105.3">* Refer to &quot;General Instruction and Notice when using</text>
<text x="112.1" y="113.3">* Contact JST for details.</text>
<text x="114.1" y="109.3">Terminals and Connectors&quot; at the end of this catalog.</text>
<text x="118.6" y="128.1">Recognized E60389</text>
<text x="118.6" y="134.2">Certified LR20812</text>
<text x="118.6" y="140.3">R50082349</text>
</g>
<g font-size="2.7">
<text x="57.4" y="57" transform="rotate(30 57.4 57)">2</text>
<text x="61" y="59.1" transform="rotate(30 61 59.1)">3</text>
<text x="64.6" y="61.2" transform="rotate(30 64.6 61.2)">4</text>
<text x="68.2" y="63.3" transform="rotate(30 68.2 63.3)">5</text>
</g>
<text font-size="2.5" fill="#fff" x="185.8" y="11.7">Radial Tape</text>
<g font-size="2.5" fill="#231f20">
<text x="21.8" y="185.5">Note: 1. The above figure is the figure viewed from soldering side.</text>
<text x="28.3" y="191.5">3. Hole dimension differ according to the kind of PC board and piercing method. If PC boards made of hard material are used, the hole dimensions should</text>
<text x="28.3" y="188.5">2. Tolerances are non-cumulative: ±0.05mm for all centers.</text>
<text x="31" y="194.5">be larger. The dimensions above should serve as a guideline. Contact JST for details.</text>
<text x="113.6" y="240">RoHS compliance</text>
<text x="113.6" y="243">Note: 1. Contact JST for gold-plated products.</text>
<text x="120.1" y="246">2. SEH-00( )T-P0.6L is low-insertion force type contact, for easier</text>
<text x="122.9" y="249">insertion/withdrawal, which would be less resistant to the vibration.</text>
<text x="122.9" y="252">The crimp height is different from the standard contact.</text>
<text x="120.1" y="255">3. *Marked products are not TÜV approved.</text>
<text x="120.1" y="258">4. Contact JST for details.</text>
<text x="41.8" y="263.8">Crimping</text>
<text x="74.3" y="263.4">Applicator</text>
<text x="134.1" y="263.8">Crimping</text>
<text x="166.4" y="263.4">Applicator</text>
<text x="27.1" y="265.3">Contact</text>
<text x="42.1" y="266.6">machine</text>
<text x="52.7" y="266.9">Crimp applicator</text>
<text x="76.6" y="266.9">Dies</text>
<text x="90.4" y="266.9">Crimp applicator with dies</text>
<text x="119.1" y="265.3">Contact</text>
<text x="134.3" y="266.6">machine</text>
<text x="144.7" y="266.9">Crimp applicator</text>
<text x="168.6" y="266.9">Dies</text>
<text x="182.4" y="266.9">Crimp applicator with dies</text>
<text x="22.6" y="272.2">SEH-001T-P0.6</text>
<text x="114.4" y="272.2">SEH-002T-P0.6L</text>
<text x="21.9" y="279.2">SEH-001T-P0.6L</text>
<text x="114.4" y="279.2">SEH-003T-P0.6L</text>
<text x="21.7" y="284.8">Note: *Strip-crimp applicator</text>
</g>
<g font-size="2.5">
<text x="121.9" y="208">Model No.</text>
<text x="147.1" y="209.6">mm</text>
<text x="147.8" y="206.1">Applicable wire</text>
<text x="159" y="209.6">AWG#</text>
<text x="171.5" y="206.8">Insulation O.D.</text>
<text x="176.8" y="209.2">(mm)</text>
<text x="191.8" y="206.8">Q'ty /</text>
<text x="193" y="209.2">reel</text>
<text x="119.1" y="213">SEH-001T-P0.6</text>
<text x="118.1" y="216.5">*SEH-001T-P0.6L</text>
<text x="118.1" y="220">*SEH-002T-P0.6L</text>
<text x="118.1" y="223.5">*SEH-003T-P0.6L</text>
<text x="146.1" y="229.2">Material and Finish</text>
</g>
<text font-size="2.2" x="55" y="59.8" transform="rotate(-90 55 59.8)">H JST</text>
<g font-size="2.1">
<text x="143.8" y="213">0.05 ～0.33</text>
<text x="158.9" y="213">30～22</text>
<text x="175.7" y="213">1.0～1.9</text>
<text x="143.8" y="216.5">0.13 ～0.33</text>
<text x="143.8" y="220">0.05 ～0.13</text>
<text x="158.9" y="216.5">26～22</text>
<text x="158.9" y="220">30～26</text>
<text x="175.7" y="216.5">0.9～1.9</text>
<text x="175.7" y="220">0.9～1.3</text>
<text x="193.2" y="216.5">9,000</text>
<text x="143.8" y="223.5">0.032～0.08</text>
<text x="158.9" y="223.5">32～28</text>
<text x="175.7" y="223.5">0.5～1.1</text>
<text x="192.1" y="223.7">10,000</text>
<text x="135" y="234.4">Phosphor bronze, tin-plated (reflow treatment)</text>
</g>
<g font-size="2.1" fill="#231f20">
<text x="42.4" y="275.6">AP-K2N</text>
<text x="56.2" y="273.8">*MKS-SC</text>
<text x="57.5" y="270.3">MKS-L</text>
<text x="71.6" y="270.3">MK/SEH-001-06</text>
<text x="71.7" y="273.8">SC/SEH-001-06</text>
<text x="89.9" y="270.1">APLMK SEH001-06</text>
<text x="90" y="273.8">APLSC SEH001-06</text>
<text x="134.5" y="275.4">AP-K2N</text>
<text x="149.6" y="270.3">MKS-L</text>
<text x="151.8" y="273.8">－</text>
<text x="163.7" y="270.3">MK/SEH-002-06L</text>
<text x="170.9" y="273.8">－</text>
<text x="181.9" y="270.3">APLMK SEH002-06L</text>
<text x="189.8" y="273.8">－</text>
<text x="56.2" y="280.8">*MKS-SC</text>
<text x="57.5" y="277.3">MKS-L</text>
<text x="71.6" y="277.3">MK/SEH-001-06L</text>
<text x="71.7" y="280.8">SC/SEH-001-06L</text>
<text x="89.8" y="277.3">APLMK SEH001-06L</text>
<text x="89.9" y="280.8">APLSC SEH001-06L</text>
<text x="146.8" y="280.8">*MKS-SC-10</text>
<text x="148.1" y="277.3">MKS-L-10</text>
<text x="163.7" y="277.3">MK/SEH-003-06L</text>
<text x="163.8" y="280.8">SC/SEH-003-06L</text>
<text x="181.8" y="280.8">APLSC SEH003-06L</text>
<text x="182" y="277.3">APLMK SEH003-06L</text>
</g>
<g font-size="1.9">
<text x="33.4" y="160.8">2.5</text>
<text x="51.1" y="160.8">2.5</text>
<text x="62.3" y="161">3.8</text>
<text x="91" y="160.8">2.5</text>
<text x="109" y="160.8">2.5</text>
<text x="155.9" y="160.9">2.5</text>
<text x="173" y="160.9">2.5</text>
<text x="185.2" y="161">4.4</text>
<text x="26.5" y="165.1">φ0.9</text>
<text x="84" y="165.1">φ0.9</text>
<text x="124" y="167.1">10.3</text>
<text x="148.7" y="165.2">φ0.9</text>
<text x="54.2" y="179.7" transform="rotate(-90 54.2 179.7)">2.2</text>
<text x="70.9" y="175.5" transform="rotate(-90 70.9 175.5)">8.1</text>
<text x="111.4" y="179.2" transform="rotate(-90 111.4 179.2)">6.7</text>
<text x="136.8" y="175.6" transform="rotate(-90 136.8 175.6)">4.2</text>
<text x="176.2" y="179.4" transform="rotate(-90 176.2 179.4)">2.2</text>
<text x="193" y="175.3" transform="rotate(-90 193 175.3)">6.5</text>
<text x="195.5" y="174.2" transform="rotate(-90 195.5 174.2)">8.6</text>
<text x="43.4" y="221.4">2.85</text>
<text x="51.3" y="217.8">5.7</text>
<text x="59.9" y="221.4">2.05</text>
<text x="80" y="221.4">1.1</text>
<text x="88.1" y="232.6" transform="rotate(-90 88.1 232.6)">2</text>
<text x="80" y="242.4">1.6</text>
</g>
<g font-size="1.4">
<text x="53.9" y="160.8">min</text>
<text x="111.8" y="160.8">min</text>
<text x="175.8" y="160.9">min</text>
<text x="54.2" y="176.7" transform="rotate(-90 54.2 176.7)">min</text>
<text x="111.4" y="176.2" transform="rotate(-90 111.4 176.2)">min</text>
<text x="176.2" y="176.4" transform="rotate(-90 176.2 176.4)">min</text>
<text x="151.2" y="209.1">2</text>
</g>
<g font-size="1.1">
<text x="36.2" y="160.1">±0.05</text>
<text x="93.8" y="160.1">±0.05</text>
<text x="158.7" y="160.1">±0.05</text>
<text x="31.1" y="163.4">＋0.1</text>
<text x="31.1" y="164.7">0</text>
<text x="88.6" y="163.5">＋0.1</text>
<text x="88.6" y="164.7">0</text>
<text x="153.3" y="163.5">＋0.1</text>
<text x="153.3" y="164.8">0</text>
</g>
</svg>
